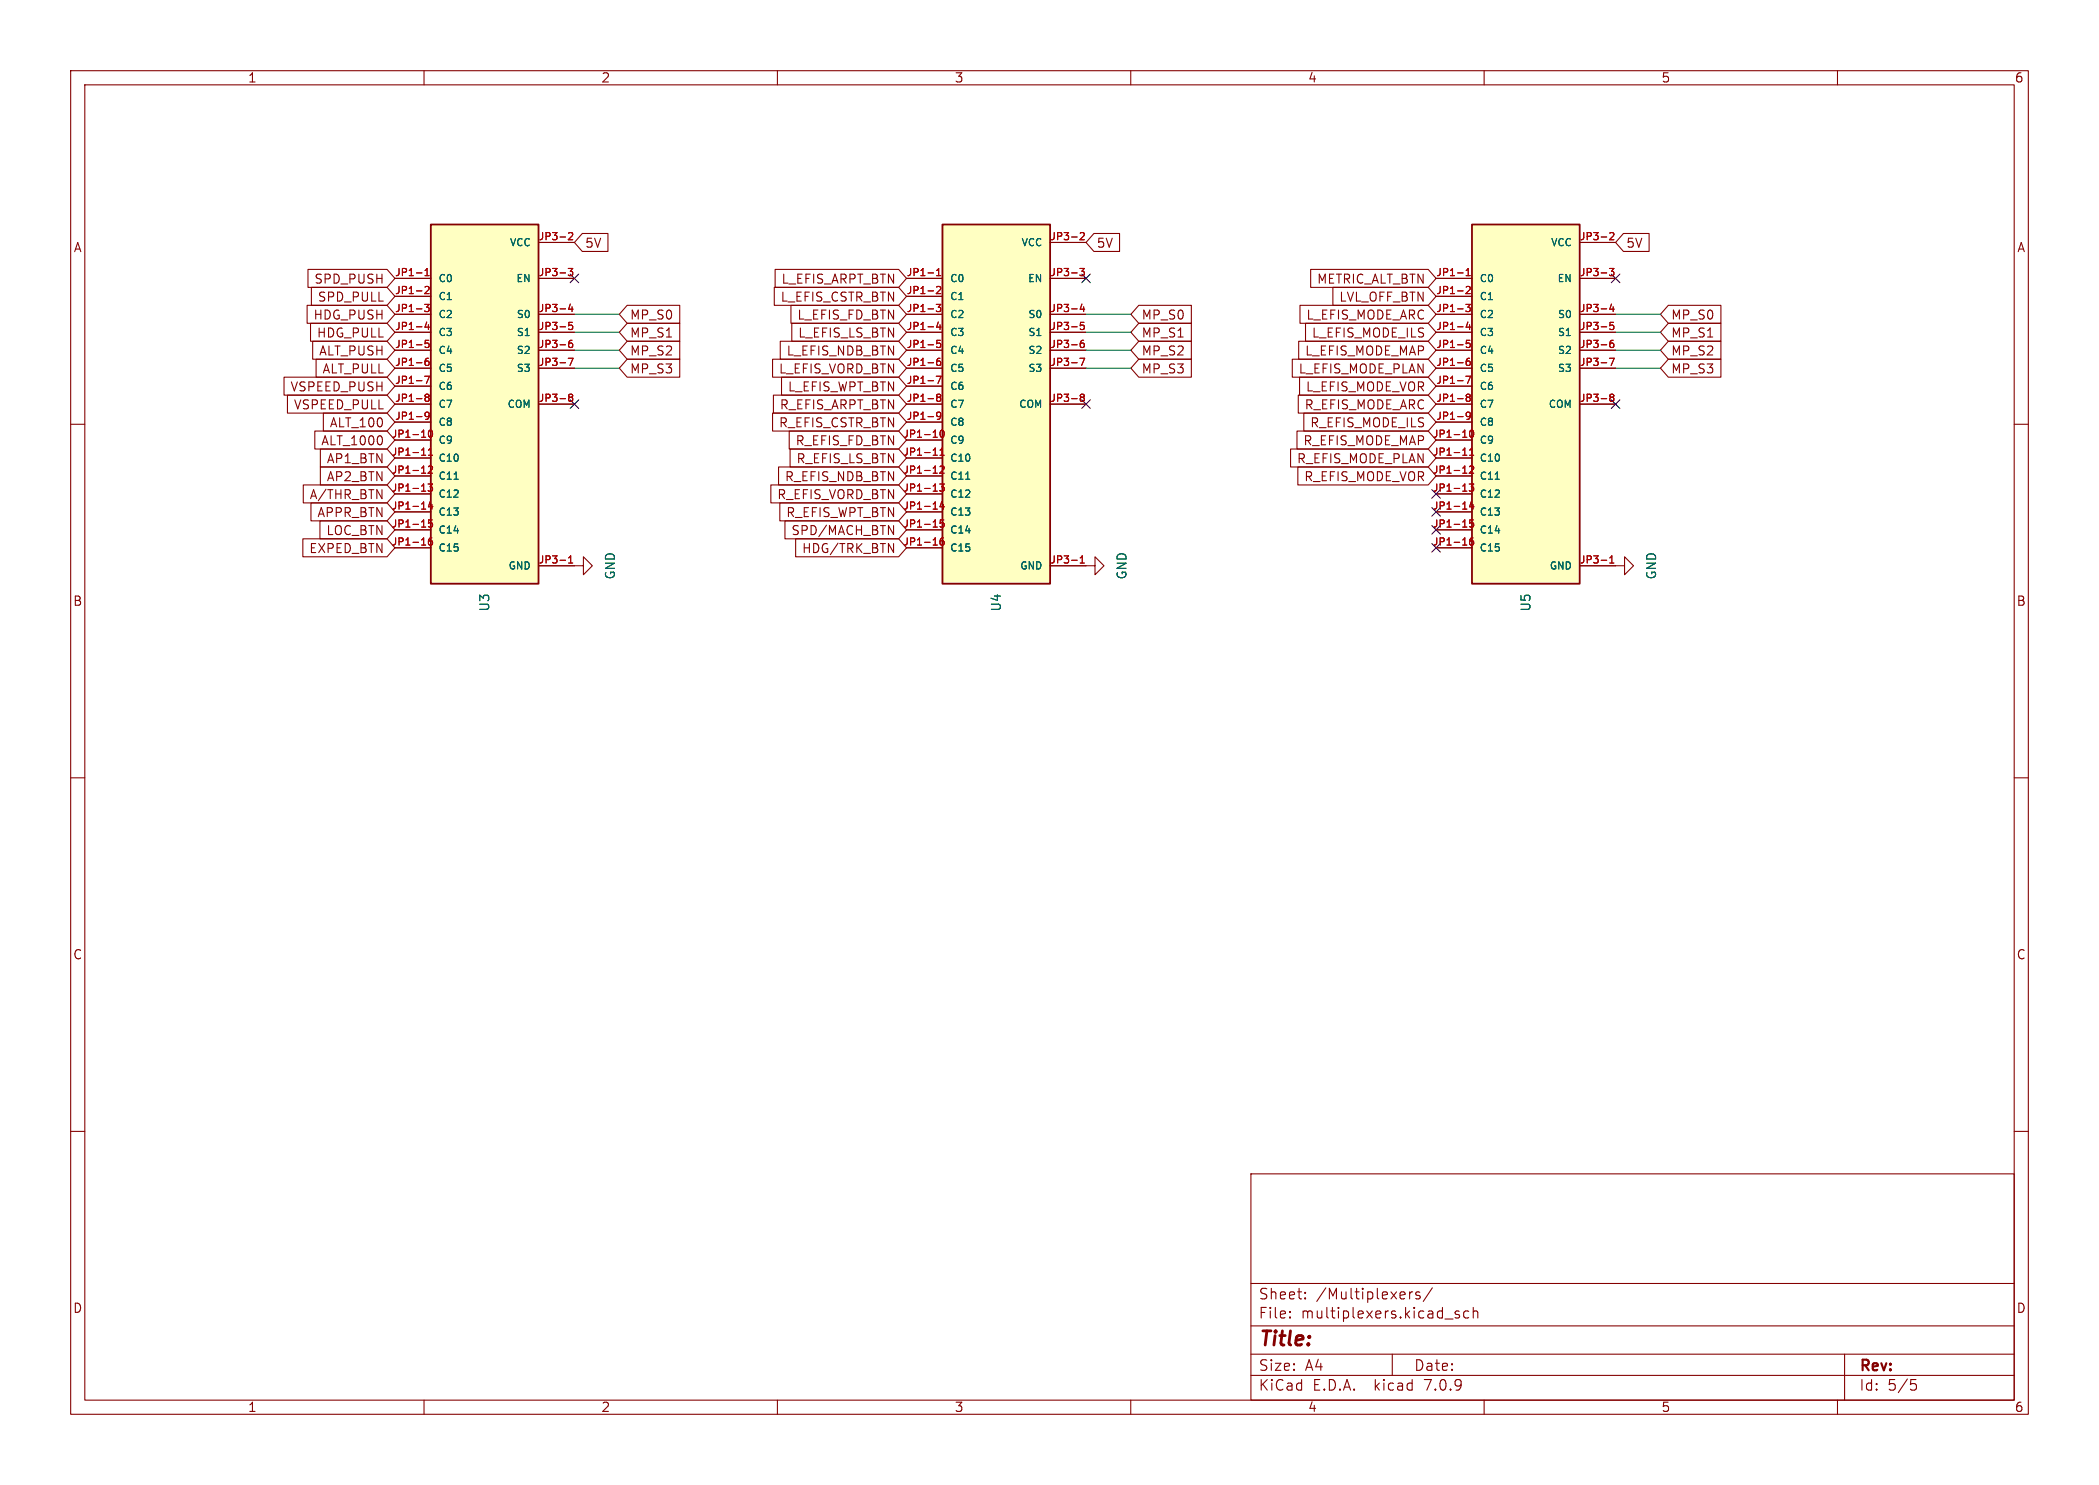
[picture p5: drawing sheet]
<svg xmlns="http://www.w3.org/2000/svg" width="297mm" height="210mm" viewBox="0 0 297 210" stroke-linecap="round" stroke-linejoin="round" font-family="sans-serif">
<g fill="none" stroke="#840000" stroke-width=".15">
<path d="M10 10h277v190h-277zM12 12h273v186h-273zM60 10v2M110 10v2M160 10v2M210 10v2M260 10v2M43.6 38.1h11.2l1.1 1.3-1.1 1.2h-11.2zM55.9 39.4h5.1M76.2 39.4h5.1M76.2 34.3h5.1M82.4 33h3.6v2.6h-3.6l-1.1-1.3z"/>
<path d="M109.7 38.1h17.5l1.1 1.3-1.1 1.2h-17.5zM128.3 39.4h5M148.6 39.4h5.1M148.6 34.3h5.1M154.8 33h3.6v2.6h-3.6l-1.1-1.3zM185.5 38.1h16.6l1.1 1.3-1.1 1.2h-16.6zM203.2 39.4h5.1M223.5 39.4h5.1M223.5 34.3h5.1M229.7 33h3.6v2.6h-3.6l-1.1-1.3zM10 60h2M40.2 53.3h14.6l1.1 1.3-1.1 1.3h-14.6z"/>
<path d="M40.7 55.9h14.1l1.1 1.3-1.1 1.2h-14.1zM43.5 43.2h11.3l1.1 1.3-1.1 1.2h-11.3zM43.9 45.7h10.9l1.1 1.3-1.1 1.3h-10.9zM44.1 40.6h10.7l1.1 1.3-1.1 1.3h-10.7zM44.2 48.3h10.6l1.1 1.2-1.1 1.3h-10.6zM44.7 50.8h10.1l1.1 1.3-1.1 1.2h-10.1zM45.8 58.4h9l1.1 1.3-1.1 1.3h-9zM55.9 41.9h5.1M55.9 44.5h5.1M55.9 47h5.1M55.9 49.5h5.1M55.9 52.1h5.1"/>
<path d="M55.9 54.6h5.1M55.9 57.2h5.1M55.9 59.7h5.1M76.2 44.5h5.1M76.2 47h5.1M76.2 49.5h5.1M76.2 52.1h5.1M76.2 57.2h5.1M88.7 48.3h7.5v2.5h-7.5l-1.1-1.3zM88.7 43.2h7.5v2.5h-7.5l-1.1-1.2zM88.7 45.7h7.5v2.6h-7.5l-1.1-1.3zM88.7 50.8h7.5v2.5h-7.5l-1.1-1.2z"/>
<path d="M109.3 50.8h17.9l1.1 1.3-1.1 1.2h-17.9zM109.3 58.4h17.9l1.1 1.3-1.1 1.3h-17.9zM109.4 55.9h17.8l1.1 1.3-1.1 1.2h-17.8zM109.6 40.6h17.6l1.1 1.3-1.1 1.3h-17.6zM110.4 48.3h16.8l1.1 1.2-1.1 1.3h-16.8zM110.6 53.3h16.6l1.1 1.3-1.1 1.3h-16.6zM111.9 43.2h15.3l1.1 1.3-1.1 1.2h-15.3zM112 45.7h15.2l1.1 1.3-1.1 1.3h-15.2zM128.3 41.9h5M128.3 44.5h5M128.3 47h5M128.3 49.5h5"/>
<path d="M128.3 52.1h5M128.3 54.6h5M128.3 57.2h5M128.3 59.7h5M148.6 44.5h5.1M148.6 47h5.1M148.6 49.5h5.1M148.6 52.1h5.1M148.6 57.2h5.1M161.1 45.7h7.5v2.6h-7.5l-1.1-1.3zM161.1 50.8h7.5v2.5h-7.5l-1.1-1.2zM161.1 43.2h7.5v2.5h-7.5l-1.1-1.2z"/>
<path d="M161.1 48.3h7.5v2.5h-7.5l-1.1-1.3zM182.9 50.8h19.2l1.1 1.3-1.1 1.2h-19.2zM183.7 55.9h18.4l1.1 1.3-1.1 1.2h-18.4zM183.8 48.3h18.3l1.1 1.2-1.1 1.3h-18.3zM183.9 53.3h18.2l1.1 1.3-1.1 1.3h-18.2zM183.9 43.2h18.2l1.1 1.3-1.1 1.2h-18.2zM184.5 58.4h17.6l1.1 1.3-1.1 1.3h-17.6zM184.7 45.7h17.4l1.1 1.3-1.1 1.3h-17.4zM188.6 40.6h13.5l1.1 1.3-1.1 1.3h-13.5zM203.2 41.9h5.1M203.2 44.5h5.1M203.2 47h5.1"/>
<path d="M203.2 49.5h5.1M203.2 52.1h5.1M203.2 54.6h5.1M203.2 57.2h5.1M203.2 59.7h5.1M223.5 44.5h5.1M223.5 47h5.1M223.5 49.5h5.1M223.5 52.1h5.1M223.5 57.2h5.1M236.1 50.8h7.4v2.5h-7.4l-1.2-1.2zM236.1 43.2h7.4v2.5h-7.4l-1.2-1.2z"/>
<path d="M236.1 48.3h7.4v2.5h-7.4l-1.2-1.3zM236.1 45.7h7.4v2.6h-7.4l-1.2-1.3zM285 60h2M42.9 76.2h11.9l1.1 1.3-1.1 1.2h-11.9zM42.9 68.6h11.9l1.1 1.3-1.1 1.2h-11.9zM44 71.1h10.8l1.1 1.3-1.1 1.3h-10.8zM44.5 61h10.3l1.1 1.2-1.1 1.3h-10.3zM45.3 73.7h9.5l1.1 1.2-1.1 1.3h-9.5zM45.3 66h9.5l1.1 1.3-1.1 1.3h-9.5zM45.3 63.5h9.5l1.1 1.3-1.1 1.2h-9.5zM53.3 69.3l.7 1.2v-1.2M54 61.9v.8"/>
<path d="M55.9 62.2h5.1M55.9 64.8h5.1M55.9 67.3h5.1M55.9 69.9h5.1M55.9 72.4h5.1M55.9 74.9h5.1M55.9 77.5h5.1M109.1 68.6h18.1l1.1 1.3-1.1 1.2h-18.1zM110.2 66h17l1.1 1.3-1.1 1.3h-17zM110.3 71.1h16.9l1.1 1.3-1.1 1.3h-16.9zM111.1 73.7h16.1l1.1 1.2-1.1 1.3h-16.1zM111.7 61h15.5l1.1 1.2-1.1 1.3h-15.5z"/>
<path d="M111.8 63.5h15.4l1.1 1.3-1.1 1.2h-15.4zM112.6 76.2h14.6l1.1 1.3-1.1 1.2h-14.6zM125.7 76.9l.7 1.2v-1.2M125.7 74.3l.7 1.3v-1.3M128.3 62.2h5M128.3 64.8h5M128.3 67.3h5M128.3 69.9h5M128.3 72.4h5M128.3 74.9h5M128.3 77.5h5M182.6 63.5h19.5l1.1 1.3-1.1 1.2h-19.5z"/>
<path d="M183.5 61h18.6l1.1 1.2-1.1 1.3h-18.6zM183.6 66h18.5l1.1 1.3-1.1 1.3h-18.5zM203.2 62.2h5.1M203.2 64.8h5.1M203.2 67.3h5.1M203.2 69.9h5.1M203.2 72.4h5.1M203.2 74.9h5.1M203.2 77.5h5.1M76.2 80h6.3v-1.3l1.3 1.3-1.3 1.3v-1.3M148.6 80h6.3v-1.3l1.3 1.3-1.3 1.3v-1.3M223.5 80h6.4v-1.3l1.2 1.3-1.2 1.3v-1.3"/>
<path d="M10 110h2M285 110h2M10 160h2M285 160h2M177 166h108v32h-108zM60 198v2M110 198v2M160 198v2M177 194.5h108M177 191.5h108M177 187.5h108M177 181.5h108"/>
<path d="M182.5 186.3h.1l-.1 .1M182.5 186.3v.1M182.5 185.5v.1M182.5 185.5h.1l-.1 .1M184.7 183.6v.1M184.7 183.6h-.1l.1 .1M184.7 182.8v.1M184.7 182.8h-.1l.1 .1M197 191.5v3M199.5 182.7v1M199.9 182.7l-.3 .1-.1 .2M200.9 182.8l-.4-.1-.2 .2 .1 .2 .5 .2 .1 .1-.1 .2-.2 .1-.4-.1"/>
<path d="M202.7 182.1l-1.3 2M206.5 185.5l-.4-.1-.2 .2 .1 .2 .5 .2v.1v.2l-.2 .1-.4-.1M207.8 185.5l-.4-.1-.3 .3v.4l.1 .2 .2 .1 .4-.1M208.5 185.5a.37 .37 0 0 1 .6 .1v.8M208.5 184.9v1.5M210 198v2M260 198v2M261 191.5v6.5M270.4 195.1h.7M270.5 195.7h.4l.3 .3v.3l-.2 .2-.5 .1"/>
</g>
<g fill="#ffffc2" stroke="#ffffc2" stroke-width=".14">
<path d="M133.3 31.8h15.3v50.8h-15.3z"/>
<path d="M61 31.8h15.2v50.8h-15.2z"/>
<path d="M208.3 31.8h15.2v50.8h-15.2z"/>
</g>
<path d="M61 31.8h15.2v50.8h-15.2zM133.3 31.8h15.3v50.8h-15.3zM208.3 31.8h15.2v50.8h-15.2z" fill="none" stroke="#840000" stroke-width=".25"/>
<g fill="none" stroke="#a90000" stroke-width=".15">
<path d="M60.1 39h.6M60.1 38.3l.3-.3v1M80.4 38h.6l-.3 .4 .3 .1v.4l-.2 .1-.4-.1M80.5 33l.3-.1 .2 .3-.6 .7h.6M132.5 39h.6M132.5 38.3l.3-.3v1M152.8 38h.6l-.3 .4 .3 .1v.4l-.2 .1-.4-.1M152.8 33l.4-.1 .2 .3-.6 .7h.6M207.5 39h.5M207.5 38.3l.2-.3v1M227.7 38h.7l-.4 .4 .3 .1v.4l-.1 .1-.5-.1M227.8 33l.4-.1 .2 .3-.7 .7h.7"/>
<path d="M60.1 43h.6l-.3 .4 .3 .1v.5l-.2 .1-.4-.1M60.1 53.2h.7l-.5 1M60.1 40.6l.4-.1 .2 .3-.6 .7h.6M60.3 56.2l-.2-.2 .2-.3 .3 .1 .1 .1-.2 .3M60.3 56.2h.2M60.3 56.2l-.2 .2 .1 .3 .1 .1 .3-.1 .1-.1v-.3l-.2-.1M60.4 45.5l-.3 .8h.7M60.6 50.7h-.3a.68 .68 0 0 0 0 1l.4-.1v-.4l-.2-.1h-.3l-.1 .1M60.6 45.9v.7M60.7 48.1h-.5l-.1 .5 .2-.1 .3 .1 .1 .1v.3l-.2 .1-.4-.1M60.7 58.7l-.2 .2h-.3l-.1-.2 .1-.4h.3l.2 .1a.67 .67 0 0 1-.3 .9h-.2M80.4 50.7h.7l-.4 1"/>
<path d="M80.7 56.2l-.2-.2 .2-.3 .2 .1 .1 .1-.2 .3M80.7 56.2h.1M80.7 56.2l-.2 .2v.3l.2 .1 .2-.1 .1-.1v-.3l-.2-.1M80.7 43l-.2 .7h.6M80.9 48.1l-.2 .1a.68 .68 0 0 0 0 .9l.3-.1v-.3l-.2-.2-.2 .1-.1 .1M80.9 43.4v.7M81 45.6h-.5v.5l.1-.1h.3l.1 .2v.3l-.2 .1-.3-.1M132.5 43h.6l-.3 .4 .3 .1v.5l-.2 .1-.4-.1M132.5 53.2h.7l-.5 1M132.5 40.6l.4-.1 .2 .3-.6 .7h.6M132.7 56.2l-.2-.2 .2-.3 .3 .1 .1 .1-.2 .3M132.7 56.2l-.2 .2 .1 .3 .1 .1 .3-.1 .1-.1v-.3l-.2-.1"/>
<path d="M132.7 56.2h.2M132.8 45.5l-.3 .8h.7M133 45.9v.7M133 50.7h-.3a.68 .68 0 0 0 0 1l.4-.1v-.4l-.2-.1h-.3l-.1 .1M133.1 48.1h-.5l-.1 .5 .2-.1 .3 .1 .1 .1v.3l-.2 .1-.4-.1M133.1 58.7l-.2 .2h-.3l-.1-.2 .1-.4h.3l.2 .1a.67 .67 0 0 1-.3 .9h-.2M152.8 50.7h.7l-.5 1M153 56.2l-.2-.2 .2-.3 .3 .1 .1 .1-.2 .3M153 56.2h.2M153 56.2l-.2 .2 .1 .3 .1 .1 .3-.1 .1-.1v-.3l-.2-.1M153.1 43l-.3 .7h.7M153.3 48.1l-.3 .1a.68 .68 0 0 0 0 .9l.4-.1v-.3l-.2-.2-.3 .1-.1 .1"/>
<path d="M153.3 43.4v.7M153.4 45.6h-.5l-.1 .5 .2-.1h.3l.1 .2v.3l-.2 .1-.4-.1M207.4 43h.6l-.3 .4 .3 .1v.5l-.2 .1-.4-.1M207.4 53.2h.7l-.4 1M207.5 40.6l.3-.1 .2 .3-.6 .7h.6M207.7 56.2l-.2-.2 .2-.3 .2 .1 .1 .1-.2 .3M207.7 56.2h.1M207.7 56.2l-.2 .2v.3l.2 .1 .2-.1 .1-.1v-.3l-.2-.1M207.7 45.5l-.2 .8h.6M207.9 50.7h-.2a.68 .68 0 0 0 0 1l.3-.1v-.4l-.2-.1h-.2l-.1 .1M207.9 45.9v.7M208 48.1h-.5v.5l.1-.1 .3 .1 .1 .1v.3l-.2 .1-.3-.1"/>
<path d="M208 58.7l-.2 .2h-.2l-.1-.2 .1-.4h.2l.2 .1a.67 .67 0 0 1-.3 .9h-.1M227.7 50.7h.7l-.4 1M228 56.2l-.2-.2 .2-.3 .3 .1 .1 .1-.2 .3M228 56.2h.2M228 56.2l-.2 .2v.3l.2 .1 .3-.1 .1-.1-.1-.3-.1-.1M228 43l-.2 .7h.6M228.3 48.1l-.3 .1a.68 .68 0 0 0 0 .9l.3-.1 .1-.3-.2-.2-.3 .1-.1 .1M228.3 43.4v.7M228.3 45.6h-.5v.5l.1-.1h.4l.1 .2-.1 .3-.1 .1-.4-.1M59.7 64.4h.5M59.7 66.9h.5M60.6 68.4h.6l-.3 .4 .3 .1v.5l-.2 .1-.4-.1"/>
<path d="M60.6 64.4h.6M60.6 66l.4-.1 .2 .3-.6 .7h.6M60.6 63.7l.3-.3v1M60.7 60.9l.2-.1a.54 .54 0 0 1 .3 .5 .54 .54 0 0 1-.3 .5l-.2-.1-.1-.2zM60.9 70.9l-.3 .8h.7M61.1 76.1h-.3a.68 .68 0 0 0 0 1l.4-.1v-.4l-.2-.1h-.3l-.1 .1M61.1 71.3v.7M61.2 73.5h-.5l-.1 .5 .2-.1 .3 .1 .1 .1v.3l-.2 .1-.4-.1M80.5 79.6h.5M80.5 78.9l.2-.3v1M132 64.4h.6M132 66.9h.6"/>
<path d="M133 68.4h.6l-.3 .4 .2 .1v.5l-.1 .1-.4-.1M133 66l.4-.1 .2 .3-.6 .7h.6M133 64.4h.6M133 63.7l.3-.3v1M133.1 60.9l.2-.1a.54 .54 0 0 1 .3 .5 .54 .54 0 0 1-.3 .5l-.2-.1-.1-.2zM133.3 70.9l-.3 .8h.6M133.5 76.1h-.3a.68 .68 0 0 0 0 1l.3-.1 .1-.4-.2-.1h-.3l-.1 .1M133.5 71.3v.7M133.5 73.5h-.4l-.1 .5 .2-.1 .3 .1 .1 .1-.1 .3-.1 .1-.4-.1M152.8 79.6h.6M152.8 78.9l.3-.3v1M207 64.4h.6"/>
<path d="M207 66.9h.6M207.9 68.4h.6l-.3 .4 .3 .1v.5l-.2 .1-.4-.1M207.9 64.4h.6M207.9 66l.4-.1 .2 .3-.6 .7h.6M207.9 63.7l.3-.3v1M208.1 60.9l.1-.1a.54 .54 0 0 1 .3 .5 .54 .54 0 0 1-.3 .5 .68 .68 0 0 1-.1-.9zM208.2 70.9l-.3 .8h.7M208.4 76.1h-.3a.68 .68 0 0 0 0 1l.4-.1v-.4l-.2-.1h-.3l-.1 .1M208.4 71.3v.7M208.5 73.5h-.5l-.1 .5 .2-.1 .3 .1 .1 .1v.3l-.2 .1-.4-.1M227.8 79.6h.6M227.8 78.9l.3-.3v1"/>
</g>
<path d="M64.3 67.8h.5M136.6 67.8h.6M211.6 67.8h.6" fill="none" stroke="#006464" stroke-width=".15"/>
<path d="M81.3 47h6.3M81.3 44.5h6.3M81.3 49.5h6.3M81.3 52.1h6.3M153.7 47h6.3M153.7 44.5h6.3M153.7 49.5h6.3M153.7 52.1h6.3M228.6 47h6.3M228.6 44.5h6.3M228.6 49.5h6.3M228.6 52.1h6.3" fill="none" stroke="#009600" stroke-width=".15"/>
<g fill="none" stroke="#000084" stroke-width=".15">
<path d="M80.7 38.8l1.2 1.2M81.9 38.8l-1.2 1.2M153.1 38.8l1.2 1.2M154.3 38.8l-1.2 1.2M228 38.8l1.2 1.2M229.2 38.8l-1.2 1.2M80.7 56.5l1.2 1.3M81.9 56.5l-1.2 1.3M153.1 56.5l1.2 1.3M154.3 56.5l-1.2 1.3M228 56.5l1.2 1.3M229.2 56.5l-1.2 1.3"/>
<path d="M202.6 71.8l1.2 1.2M202.6 74.3l1.2 1.2M202.6 69.2l1.2 1.3M202.6 76.9l1.2 1.2M203.8 71.8l-1.2 1.2M203.8 74.3l-1.2 1.2M203.8 69.2l-1.2 1.3M203.8 76.9l-1.2 1.2"/>
</g>
<text font-size="2.8" fill="#840000" x="178" y="190.9">Title:</text>
<g font-size="2.1" fill="#840000">
<text x="178" y="184">Sheet:</text>
<text x="186.2" y="184">/Multiplexers/</text>
<text x="178" y="186.7">File:</text>
<text x="184.1" y="186.7">multiplexers.kicad_sch</text>
<text x="178" y="196.9">KiCad</text>
<text x="178" y="194.1">Size:</text>
<text x="184.7" y="194.1">A4</text>
<text x="185.7" y="196.9">E.D.A.</text>
<text x="194.6" y="196.9">kicad</text>
<text x="200" y="194.1">Date:</text>
<text x="201.8" y="196.9">7.0.9</text>
<text x="263" y="194.3">Rev:</text>
<text x="263" y="196.9">Id:</text>
<text x="267.1" y="196.9">5/5</text>
</g>
<g font-size="1.8" fill="#840000">
<text x="35" y="11.9">1</text>
<text x="85" y="11.9">2</text>
<text x="135" y="11.9">3</text>
<text x="185" y="11.9">4</text>
<text x="235" y="11.9">5</text>
<text x="285" y="11.9">6</text>
<text x="10.3" y="35.9">A</text>
<text x="82.7" y="35.2">5V</text>
<text x="155.1" y="35.2">5V</text>
<text x="230" y="35.2">5V</text>
<text x="285.3" y="35.9">A</text>
<text x="44.4" y="40.3">SPD_PUSH</text>
<text x="110.5" y="40.3">L_EFIS_ARPT_BTN</text>
<text x="186.3" y="40.3">METRIC_ALT_BTN</text>
<text x="44.3" y="45.4">HDG_PUSH</text>
<text x="44.8" y="47.9">HDG_PULL</text>
<text x="44.9" y="42.9">SPD_PULL</text>
<text x="89.1" y="45.4">MP_S0</text>
<text x="89.1" y="47.9">MP_S1</text>
<text x="110.4" y="42.9">L_EFIS_CSTR_BTN</text>
<text x="112.7" y="45.4">L_EFIS_FD_BTN</text>
<text x="112.8" y="47.9">L_EFIS_LS_BTN</text>
<text x="161.4" y="47.9">MP_S1</text>
<text x="161.4" y="45.4">MP_S0</text>
<text x="184.8" y="45.4">L_EFIS_MODE_ARC</text>
<text x="185.5" y="47.9">L_EFIS_MODE_ILS</text>
<text x="189.4" y="42.9">LVL_OFF_BTN</text>
<text x="236.4" y="45.4">MP_S0</text>
<text x="236.4" y="47.9">MP_S1</text>
<text x="45.1" y="50.5">ALT_PUSH</text>
<text x="45.5" y="53">ALT_PULL</text>
<text x="89.1" y="50.5">MP_S2</text>
<text x="89.1" y="53">MP_S3</text>
<text x="110.1" y="53">L_EFIS_VORD_BTN</text>
<text x="111.2" y="50.5">L_EFIS_NDB_BTN</text>
<text x="161.4" y="53">MP_S3</text>
<text x="161.4" y="50.5">MP_S2</text>
<text x="183.7" y="53">L_EFIS_MODE_PLAN</text>
<text x="184.6" y="50.5">L_EFIS_MODE_MAP</text>
<text x="236.4" y="53">MP_S3</text>
<text x="236.4" y="50.5">MP_S2</text>
<text x="41" y="55.6">VSPEED_PUSH</text>
<text x="41.5" y="58.1">VSPEED_PULL</text>
<text x="110.2" y="58.1">R_EFIS_ARPT_BTN</text>
<text x="111.4" y="55.6">L_EFIS_WPT_BTN</text>
<text x="184.5" y="58.1">R_EFIS_MODE_ARC</text>
<text x="184.7" y="55.6">L_EFIS_MODE_VOR</text>
<text x="45.4" y="63.2">ALT_1000</text>
<text x="46.1" y="65.7">AP1_BTN</text>
<text x="46.6" y="60.6">ALT_100</text>
<text x="110.1" y="60.6">R_EFIS_CSTR_BTN</text>
<text x="112.5" y="63.2">R_EFIS_FD_BTN</text>
<text x="112.6" y="65.7">R_EFIS_LS_BTN</text>
<text x="183.4" y="65.7">R_EFIS_MODE_PLAN</text>
<text x="184.3" y="63.2">R_EFIS_MODE_MAP</text>
<text x="185.3" y="60.6">R_EFIS_MODE_ILS</text>
<text x="43.7" y="70.8">A/THR_BTN</text>
<text x="46.1" y="68.3">AP2_BTN</text>
<text x="109.9" y="70.8">R_EFIS_VORD_BTN</text>
<text x="111" y="68.3">R_EFIS_NDB_BTN</text>
<text x="184.5" y="68.3">R_EFIS_MODE_VOR</text>
<text x="44.8" y="73.3">APPR_BTN</text>
<text x="46.1" y="75.9">LOC_BTN</text>
<text x="111.2" y="73.3">R_EFIS_WPT_BTN</text>
<text x="111.9" y="75.9">SPD/MACH_BTN</text>
<text x="43.7" y="78.4">EXPED_BTN</text>
<text x="113.4" y="78.4">HDG/TRK_BTN</text>
<text x="10.3" y="85.9">B</text>
<text x="285.3" y="85.9">B</text>
<text x="10.3" y="135.9">C</text>
<text x="285.3" y="135.9">C</text>
<text x="10.3" y="185.9">D</text>
<text x="285.3" y="185.9">D</text>
<text x="35" y="199.9">1</text>
<text x="85" y="199.9">2</text>
<text x="135" y="199.9">3</text>
<text x="185" y="199.9">4</text>
<text x="235" y="199.9">5</text>
<text x="285" y="199.9">6</text>
</g>
<g font-size="1.8" fill="#006464">
<text x="87.2" y="82" transform="rotate(-90 87.2 82)">GND</text>
<text x="159.6" y="82" transform="rotate(-90 159.6 82)">GND</text>
<text x="234.5" y="82" transform="rotate(-90 234.5 82)">GND</text>
<text x="69.4" y="86.6" transform="rotate(-90 69.4 86.6)">U3</text>
<text x="141.8" y="86.6" transform="rotate(-90 141.8 86.6)">U4</text>
<text x="216.8" y="86.6" transform="rotate(-90 216.8 86.6)">U5</text>
</g>
<g font-size="1.4" fill="#006464">
<text x="72" y="35">VCC</text>
<text x="144.4" y="35">VCC</text>
<text x="219.3" y="35">VCC</text>
<text x="62" y="40.1">C0</text>
<text x="72.9" y="40.1">EN</text>
<text x="134.4" y="40.1">C0</text>
<text x="145.3" y="40.1">EN</text>
<text x="209.3" y="40.1">C0</text>
<text x="220.3" y="40.1">EN</text>
<text x="62" y="42.6">C1</text>
<text x="62" y="45.2">C2</text>
<text x="62" y="47.7">C3</text>
<text x="73" y="45.2">S0</text>
<text x="73" y="47.7">S1</text>
<text x="134.4" y="42.6">C1</text>
<text x="134.4" y="45.2">C2</text>
<text x="134.4" y="47.7">C3</text>
<text x="145.4" y="45.2">S0</text>
<text x="145.4" y="47.7">S1</text>
<text x="209.3" y="42.6">C1</text>
<text x="209.3" y="45.2">C2</text>
<text x="209.3" y="47.7">C3</text>
<text x="220.3" y="45.2">S0</text>
<text x="220.3" y="47.7">S1</text>
<text x="62" y="50.3">C4</text>
<text x="62" y="52.8">C5</text>
<text x="73" y="50.3">S2</text>
<text x="73" y="52.8">S3</text>
<text x="134.4" y="50.3">C4</text>
<text x="134.4" y="52.8">C5</text>
<text x="145.4" y="50.3">S2</text>
<text x="145.4" y="52.8">S3</text>
<text x="209.3" y="50.3">C4</text>
<text x="209.3" y="52.8">C5</text>
<text x="220.3" y="50.3">S2</text>
<text x="220.3" y="52.8">S3</text>
<text x="62" y="55.3">C6</text>
<text x="62" y="57.9">C7</text>
<text x="71.7" y="57.9">COM</text>
<text x="134.4" y="55.3">C6</text>
<text x="134.4" y="57.9">C7</text>
<text x="144.1" y="57.9">COM</text>
<text x="209.3" y="55.3">C6</text>
<text x="209.3" y="57.9">C7</text>
<text x="219" y="57.9">COM</text>
<text x="62" y="63">C9</text>
<text x="62" y="65.5">C10</text>
<text x="62" y="60.4">C8</text>
<text x="134.4" y="63">C9</text>
<text x="134.4" y="65.5">C10</text>
<text x="134.4" y="60.4">C8</text>
<text x="209.3" y="63">C9</text>
<text x="209.3" y="65.5">C10</text>
<text x="209.3" y="60.4">C8</text>
<text x="62" y="68">C11</text>
<text x="62" y="70.6">C12</text>
<text x="134.4" y="68">C11</text>
<text x="134.4" y="70.6">C12</text>
<text x="209.3" y="68">C11</text>
<text x="209.3" y="70.6">C12</text>
<text x="62" y="73.1">C13</text>
<text x="62" y="75.7">C14</text>
<text x="134.4" y="73.1">C13</text>
<text x="134.4" y="75.7">C14</text>
<text x="209.3" y="73.1">C13</text>
<text x="209.3" y="75.7">C14</text>
<text x="62" y="78.2">C15</text>
<text x="71.8" y="80.7">GND</text>
<text x="134.4" y="78.2">C15</text>
<text x="144.2" y="80.7">GND</text>
<text x="209.3" y="78.2">C15</text>
<text x="219.2" y="80.7">GND</text>
</g>
<g font-size="1.4" fill="#a90000">
<text x="76.1" y="34">JP3-2</text>
<text x="148.5" y="34">JP3-2</text>
<text x="223.4" y="34">JP3-2</text>
<text x="55.8" y="39.1">JP1-1</text>
<text x="55.8" y="41.7">JP1-2</text>
<text x="76.1" y="39.1">JP3-3</text>
<text x="128.2" y="39.1">JP1-1</text>
<text x="128.2" y="41.7">JP1-2</text>
<text x="148.5" y="39.1">JP3-3</text>
<text x="203.1" y="39.1">JP1-1</text>
<text x="203.1" y="41.7">JP1-2</text>
<text x="223.4" y="39.1">JP3-3</text>
<text x="55.8" y="44.2">JP1-3</text>
<text x="55.8" y="46.7">JP1-4</text>
<text x="76.1" y="44.2">JP3-4</text>
<text x="76.1" y="46.7">JP3-5</text>
<text x="128.2" y="44.2">JP1-3</text>
<text x="128.2" y="46.7">JP1-4</text>
<text x="148.5" y="44.2">JP3-4</text>
<text x="148.5" y="46.7">JP3-5</text>
<text x="203.1" y="44.2">JP1-3</text>
<text x="203.1" y="46.7">JP1-4</text>
<text x="223.4" y="44.2">JP3-4</text>
<text x="223.4" y="46.7">JP3-5</text>
<text x="55.8" y="49.3">JP1-5</text>
<text x="55.8" y="51.8">JP1-6</text>
<text x="76.1" y="49.3">JP3-6</text>
<text x="76.1" y="51.8">JP3-7</text>
<text x="128.2" y="49.3">JP1-5</text>
<text x="128.2" y="51.8">JP1-6</text>
<text x="148.5" y="49.3">JP3-6</text>
<text x="148.5" y="51.8">JP3-7</text>
<text x="203.1" y="49.3">JP1-5</text>
<text x="203.1" y="51.8">JP1-6</text>
<text x="223.4" y="49.3">JP3-6</text>
<text x="223.4" y="51.8">JP3-7</text>
<text x="55.8" y="54.4">JP1-7</text>
<text x="55.8" y="56.9">JP1-8</text>
<text x="55.8" y="59.4">JP1-9</text>
<text x="76.1" y="56.9">JP3-8</text>
<text x="128.2" y="54.4">JP1-7</text>
<text x="128.2" y="56.9">JP1-8</text>
<text x="128.2" y="59.4">JP1-9</text>
<text x="148.5" y="56.9">JP3-8</text>
<text x="203.1" y="54.4">JP1-7</text>
<text x="203.1" y="56.9">JP1-8</text>
<text x="203.1" y="59.4">JP1-9</text>
<text x="223.4" y="56.9">JP3-8</text>
<text x="55.3" y="62">JP1-10</text>
<text x="55.3" y="64.5">JP1-11</text>
<text x="127.7" y="62">JP1-10</text>
<text x="127.7" y="64.5">JP1-11</text>
<text x="202.6" y="62">JP1-10</text>
<text x="202.6" y="64.5">JP1-11</text>
<text x="55.3" y="67.1">JP1-12</text>
<text x="55.3" y="69.6">JP1-13</text>
<text x="127.7" y="67.1">JP1-12</text>
<text x="127.7" y="69.6">JP1-13</text>
<text x="202.6" y="67.1">JP1-12</text>
<text x="202.6" y="69.6">JP1-13</text>
<text x="55.3" y="72.1">JP1-14</text>
<text x="55.3" y="74.7">JP1-15</text>
<text x="55.3" y="77.2">JP1-16</text>
<text x="127.7" y="72.1">JP1-14</text>
<text x="127.7" y="74.7">JP1-15</text>
<text x="127.7" y="77.2">JP1-16</text>
<text x="202.6" y="72.1">JP1-14</text>
<text x="202.6" y="74.7">JP1-15</text>
<text x="202.6" y="77.2">JP1-16</text>
<text x="76.1" y="79.8">JP3-1</text>
<text x="148.5" y="79.8">JP3-1</text>
<text x="223.4" y="79.8">JP3-1</text>
</g>
</svg>
